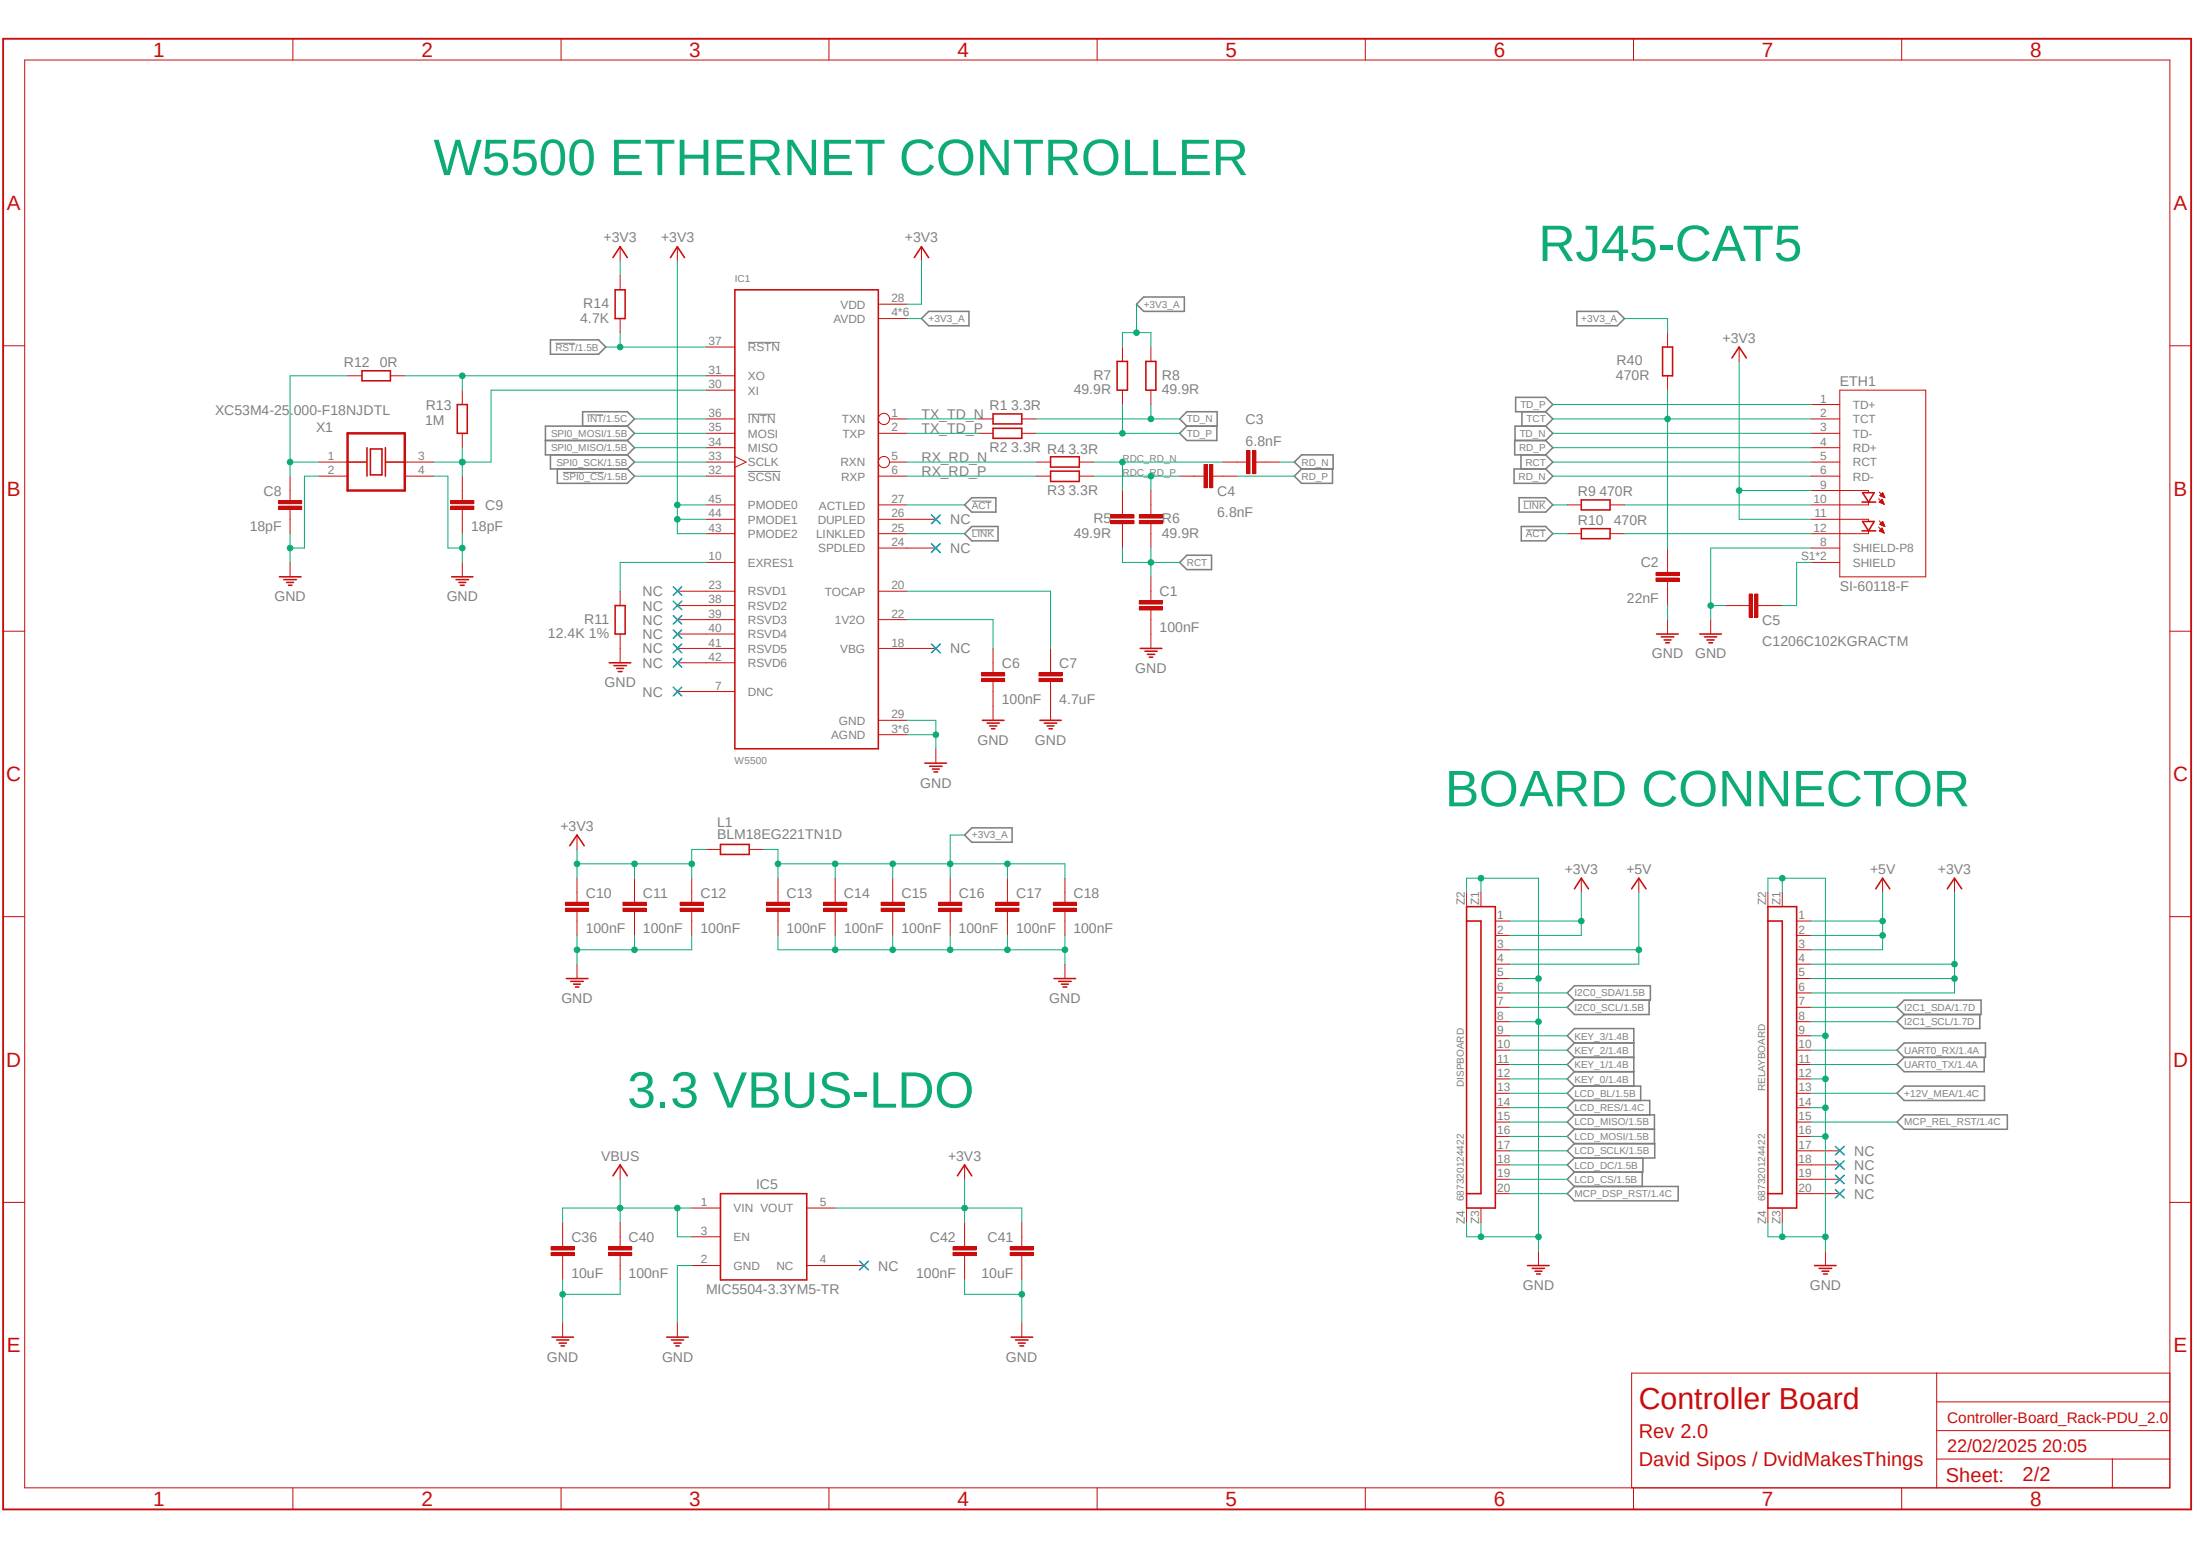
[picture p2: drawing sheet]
<svg xmlns="http://www.w3.org/2000/svg" width="297mm" height="210mm" viewBox="0 0 297 210" stroke-linecap="round" stroke-linejoin="round" font-family="sans-serif">
<path d="M0 5l297.1 199.9M297.1 5l-297.1 199.9" fill="none" stroke="#fff" stroke-width=".14"/>
<path d="M75.2 46.5h2.7M79.5 56.2h2.2M101.3 56.1h3.7M101.3 46.4h4.3M76.2 64h5.6M101.3 63.8h4.4M131.6 67.9h2.7M131.6 71.8h3M206.3 67.9h3M206.7 71.8h2.6" fill="none" stroke="#808080" stroke-width=".14"/>
<g fill="none" stroke="#808080" stroke-width=".21">
<path d="M73.9 59.6h11.1M74.5 46h6.6l.9 1-.9 1h-6.6zM78.9 57.7v-1.9h6.1l.9 .9-.9 1M85 57.7h-11.1v3.9h11.1M85 59.6l.9 1-.9 1M85 57.7l.9 1-.9 .9M124.8 43.1l1-.9h5.4v1.9h-5.4zM153.9 41.2l1-1h5.5v2h-5.5zM159.8 56.7l.9-.9h4.1v1.9h-4.1zM160.7 57.7l-.9 1 .9 .9h4.1v-1.9M205.3 53.8h4l1 1-1 1h-4zM206.1 55.8v1.9"/>
<path d="M209.3 57.7h-4.1v1.9M209.3 57.7l1 1-1 .9M209.3 59.6h-4.2v2h4.2M209.3 59.6l1 1-1 1M209.3 55.8l1 .9-1 1M213.6 42.2h5.4l1 .9-1 1h-5.4zM74.5 61.6v1.9h10.5M75.5 63.5v1.9h9.5l.9-.9-.9-1M85 61.6l.9 1-.9 .9M130.6 68.4l1-1h3.3v1.9h-3.3zM130.6 72.3l1-1h3.6v1.9h-3.6zM159.8 76.2l.9-1h3.4v1.9h-3.4z"/>
<path d="M175.3 62.6l1-1h4.3v1.9h-4.3zM176.3 63.5l-1 1 1 .9h4.2v-1.9M205.1 63.5h4.2l1 1-1 .9h-4.2zM205.7 67.4h3.6l1 1-1 .9h-3.6zM206 61.6v1.9M206 71.3h3.3l1 1-1 .9h-3.3zM209.3 61.6l1 1-1 .9M130.6 113.1l1-1h5.5v1.9h-5.5zM213.2 133.5h10.3v1.9h-10.3l-.9-.9zM213.2 135.4l-.9 1 .9 1h10.2v-2M257.9 135.4h10.4v2h-10.4l-1-1zM257.9 137.4l-1 .9 1 1h10.2v-1.9"/>
<path d="M213.2 141.2h8.1M213.2 143.2h8.1M213.2 145.1h8.1M213.2 141.2l-.9-.9 .9-1h8.1v7.8M213.2 147.1h9v1.9M213.2 149h10.2v2M213.2 151h10.9v3.9M213.2 152.9h10.9M213.2 158.7l-.9 1 .9 1M213.2 152.9l-.9 1 .9 1M213.2 154.9h10.9v1.9h-10.9M213.2 149l-.9 1 .9 1"/>
<path d="M213.2 145.1l-.9 1 .9 1M213.2 143.2l-.9 .9 .9 1M213.2 141.2l-.9 1 .9 1M213.2 151l-.9 .9 .9 1M213.2 154.9l-.9 .9 .9 1M213.2 156.8l-.9 .9 .9 1M213.2 147.1l-.9 .9 .9 1M222.4 158.7v2M222.5 156.8v1.9h-9.3M256.9 142.2l1-1h11v2h-11zM256.9 148l1-.9h10.9v1.9h-10.9zM256.9 151.9l1-.9h14v1.9h-14z"/>
<path d="M257.9 143.2l-1 .9 1 1h10.8v-1.9M213.2 160.7h14.1v1.9h-14.1l-.9-1z"/>
</g>
<g fill="none" stroke="#c90d0c" stroke-width=".14">
<path d="M3.3 8.1h290.6v193.4h-290.6zM39.7 5.2v2.9M76 5.2v2.9M112.3 5.2v2.9M148.6 5.2v2.9M184.9 5.2v2.9M221.2 5.2v2.9M257.6 5.2v2.9M84 33.4v1.9M84 37.3v1.9M91.7 33.4v1.9M124.8 33.4v1.9"/>
<path d="M.4 46.8h2.9M47.1 50.9h1.9M52.9 50.9h1.9M62.6 52.8v2M62.6 58.7v1.9M84 43.1v1.9M95.6 56.7h3.9M95.6 58.7h3.9M95.6 52.8h3.9M95.6 50.9h3.9M95.6 47h3.9M119 58.7h3.9"/>
<path d="M119 43.1h3.9M119 41.2h3.9M120.5 56.7h2.4M132.5 56.7h2M132.5 58.7h2M138.4 56.7h1.9M138.4 58.7h1.9M152 47v1.9M152 52.8v2M155.9 47v1.9M155.9 52.8v2M225.8 45v2"/>
<path d="M225.8 50.9v1.9M235.5 47v1.9M245.3 56.7h3.9M245.3 58.7h3.9M245.3 54.8h3.9M249.2 52.8h11.6v25.3h-11.6zM293.9 46.8h2.9M37.7 68.5h3.2v.5h-3.2zM37.7 67.8h3.2v.4h-3.2zM39.3 64.5v3.3M39.3 69v3.3M39.3 76.2v1.9"/>
<path d="M43.2 62.6h3.9M43.2 64.5h3.9M54.8 62.6h3.9M54.8 64.5h3.9M61 68.5h3.2v.5h-3.2zM61 67.8h3.2v.4h-3.2zM62.6 64.5v3.3M62.6 69v3.3M62.6 76.2v1.9M95.6 62.6h3.9M95.6 64.5h3.9M95.6 76.2h3.9"/>
<path d="M95.6 72.3h3.9M95.6 70.3h3.9M95.6 68.4h3.9M95.6 60.6h3.9M99.5 61.8l1.5 .8-1.5 .7M119 64.5h3.9M119 74.2h7.7M119 72.3h3.9M119 70.3h7.7M119 68.4h3.9M120.5 62.6h2.4M140.3 62.6h2"/>
<path d="M140.3 64.5h2M146.2 62.6h1.9M146.2 64.5h1.9M150.5 69.7h3.1v.4h-3.1zM150.5 70.5h3.1v.4h-3.1zM152 66.4v3.3M152 70.9v3.3M154.3 69.7h3.1v.4h-3.1zM154.3 70.5h3.1v.4h-3.1zM155.9 66.4v3.3M155.9 70.9v3.3M155.9 78.1v3.3"/>
<path d="M159.8 64.5h3.3M163.1 62.9h.4v3.1h-.4zM163.8 62.9h.5v3.1h-.5zM164.3 64.5h3.3M165.6 62.6h3.3M168.9 61h.4v3.1h-.4zM169.7 61h.4v3.1h-.4zM170.1 62.6h3.3M212.3 72.3h1.9M212.3 68.4h1.9M218.1 72.3h1.9M218.1 68.4h1.9"/>
<path d="M224.3 78.3h3.1v.4h-3.1zM224.3 77.5h3.1v.4h-3.1zM225.8 74.2v3.3M225.8 78.7v3.3M245.3 62.6h3.9M245.3 64.5h3.9M245.3 76.2h3.9M245.3 74.2h3.9M245.3 70.3h7.8v.2M245.3 60.6h3.9M245.3 66.4h7.8v.2M253.1 72v.3h-7.8"/>
<path d="M253.1 68.1v.3h-7.8M254.4 67.5l.8 .8M254.4 71.4l.8 .8M254.5 66.6l.8 .8M254.5 70.5l.8 .8M254.5 68l.4-.4 .3 .7M254.5 68l.7 .3M254.5 68h.6M254.6 67.9h.5M254.6 71.9h.5M254.6 71.8h.5M254.6 67.1l.4-.4 .3 .7"/>
<path d="M254.6 67.1l.7 .3M254.6 67.1h.5M254.6 71l.4-.4 .3 .7zM254.6 71.8h.4M254.6 68h.5M254.6 67.9h.4M254.6 71h.6M254.6 71h.5M254.7 67.1h.4M254.7 67.8h.3M254.7 72h.4M254.7 71.7h.3"/>
<path d="M254.7 67.2h.5M254.7 67h.4M254.7 70.9h.4M254.8 66.9h.3M254.8 68.1h.3M254.8 70.9h.3M254.8 71.6h.1M254.8 67.7h.1M254.8 71.1h.4M254.8 70.8h.3M254.8 72h.3M254.8 67.6h.1"/>
<path d="M254.8 71.5h.1M254.9 67.2h.3M254.9 66.8h.1M254.9 70.7h.2M254.9 71.5l.3 .7-.7-.3zM254.9 68.2h.2M254.9 71.1h.3M254.9 70.7h.1M255 66.8h.1M255 72.1h.1M255 67.3h.2M255.1 68.2h.1"/>
<path d="M255.1 71.2h.1M255.1 72.1h.1M255.1 67.4h.2M255.2 71.2h.1M.4 85.5h2.9M84 80.1v1.9M84 85.9v3.8M91.7 93.6h7.8M91.7 87.8h7.8M91.7 80.1h7.8M91.7 83.9h7.8M91.7 82h7.8"/>
<path d="M91.7 85.9h7.8M91.7 89.7h7.8M119 99.5h3.9M119 87.8h7.7M119 80.1h3.9M119 83.9h3.9M119 97.5h3.9M132.9 91.9h3.2v.4h-3.2zM132.9 91.1h3.2v.4h-3.2zM134.5 87.8v3.3M134.5 92.3v5.2M140.7 91.9h3.1v.4h-3.1z"/>
<path d="M140.7 91.1h3.1v.4h-3.1zM142.3 87.8v3.3M142.3 92.3v5.2M154.3 82.2h3.1v.4h-3.1zM154.3 81.4h3.1v.4h-3.1zM155.9 82.5v5.3M225.8 83.9v2M231.7 83.9v2M233.6 82h3.3M236.9 80.4h.4v3.2h-.4zM237.7 80.4h.4v3.2h-.4zM238.1 82h3.3"/>
<path d="M293.9 85.5h2.9M78.1 113.1v1.9M78.1 118.9v3.3M85.9 118.9v3.3M93.7 118.9v3.3M95.6 115h2M101.5 115h1.9M105.4 118.9v3.3M113.1 118.9v3.3M120.9 118.9v3.3M126.7 101.4v1.9M128.7 118.9v3.3"/>
<path d="M136.4 118.9v3.3M144.2 118.9v3.3M214.2 118.9v1.9M222 118.9v1.9M255 118.9v1.9M264.7 118.9v1.9M.4 124.1h2.9M76.6 123h3.1v.4h-3.1zM76.6 122.2h3.1v.4h-3.1zM78.1 123.4v3.3M78.1 130.6v1.9M84.4 123h3.1v.4h-3.1z"/>
<path d="M84.4 122.2h3.1v.4h-3.1zM85.9 123.4v3.3M92.1 123h3.1v.4h-3.1zM92.1 122.2h3.1v.4h-3.1zM93.7 123.4v3.3M103.8 123h3.1v.4h-3.1zM103.8 122.2h3.1v.4h-3.1zM105.4 123.4v3.3M111.5 123h3.2v.4h-3.2zM111.5 122.2h3.2v.4h-3.2zM113.1 123.4v3.3M119.3 123h3.2v.4h-3.2z"/>
<path d="M119.3 122.2h3.2v.4h-3.2zM120.9 123.4v3.3M127.1 123h3.2v.4h-3.2zM127.1 122.2h3.2v.4h-3.2zM128.7 123.4v3.3M134.9 123h3.1v.4h-3.1zM134.9 122.2h3.1v.4h-3.1zM136.4 123.4v3.3M142.7 123h3.1v.4h-3.1zM142.7 122.2h3.1v.4h-3.1zM144.2 123.4v3.3M144.2 130.6v1.9"/>
<path d="M198.6 120.8v2M200.6 120.8v2M202.5 124.7h2M202.5 126.7h2M202.5 128.6h2M202.5 130.6h2M202.5 132.5h2M202.5 134.5h2M202.5 136.4h2M202.5 138.3h2M239.4 120.8v2M241.4 120.8v2"/>
<path d="M243.3 124.7h2M243.3 126.7h2M243.3 128.6h2M243.3 130.6h2M243.3 132.5h2M243.3 134.5h2M243.3 136.4h2M243.3 138.3h2M293.9 124.1h2.9M84 157.7v2M130.6 157.7v2M202.5 140.3h2"/>
<path d="M202.5 142.2h2M202.5 144.1h2M202.5 146.1h2M202.5 148h2M202.5 150h2M202.5 151.9h2M202.5 153.9h2M202.5 155.8h2M202.5 157.7h2M202.5 159.7h2M243.3 140.3h2M243.3 142.2h2"/>
<path d="M243.3 144.1h2M243.3 146.1h2M243.3 148h2M243.3 150h2M243.3 151.9h2M243.3 153.9h2M243.3 155.8h5.9M243.3 157.7h5.9M243.3 159.7h5.9M.4 162.8h2.9M74.6 169.6h3.2v.4h-3.2zM74.6 168.8h3.2v.4h-3.2z"/>
<path d="M76.2 165.5v3.3M76.2 170v3.3M76.2 179.1v2M82.4 169.6h3.2v.4h-3.2zM82.4 168.8h3.2v.4h-3.2zM84 165.5v3.3M84 170v3.3M91.7 179.1v2M93.7 163.6h3.9M93.7 171.4h3.9M93.7 167.5h3.9M109.3 163.6h3.8"/>
<path d="M109.3 171.4h7.7M129.1 169.6h3.1v.4h-3.1zM129.1 168.8h3.1v.4h-3.1zM130.6 165.5v3.3M130.6 170v3.3M136.8 169.6h3.2v.4h-3.2zM136.8 168.8h3.2v.4h-3.2zM138.4 165.5v3.3M138.4 170v3.3M138.4 179.1v2M198.6 163.6v1.9M200.6 163.6v1.9"/>
<path d="M202.5 161.6h2M208.4 169.4v2M239.4 163.6v1.9M241.4 163.6v1.9M243.3 161.6h5.9M247.2 169.4v2M293.9 162.8h2.9M262.3 197.6h31.6M262.3 185.9v15.6M262.3 193.7h31.6M262.3 189.8h31.6M286.1 197.6v3.9"/>
<path d="M293.9 185.9h-72.9v15.6M39.7 201.5v2.9M76 201.5v2.9M112.3 201.5v2.9M148.6 201.5v2.9M184.9 201.5v2.9M221.2 201.5v2.9M257.6 201.5v2.9"/>
<circle cx="119.7" cy="56.7" r=".76"/>
<circle cx="119.7" cy="62.6" r=".76"/>
</g>
<path d="M.4 5.2h296.4v199.2h-296.4z" fill="none" stroke="#c90d0c" stroke-width=".25"/>
<g fill="none" stroke="#c90d0c" stroke-width=".21">
<path d="M83 34.9l1-1.5 1 1.5M83.3 39.2h1.4v3.9h-1.4zM90.8 34.9l.9-1.5 1 1.5M99.5 39.2h19.5v62.2h-19.5zM123.8 34.9l1-1.5 1 1.5M49 50.2h3.9v1.4h-3.9zM61.9 54.8h1.4v3.9h-1.4zM134.5 58h3.9v1.4h-3.9zM134.5 56h3.9v1.4h-3.9zM151.3 48.9h1.4v3.9h-1.4zM155.2 48.9h1.3v3.9h-1.3zM225.2 47h1.3v3.9h-1.3z"/>
<path d="M234.6 48.5l.9-1.5 1 1.5M37.8 78.1h3M38.4 78.5h1.7M38.8 78.9h1M39.1 79.2h.4M47.1 62.6h2.5M49.7 60.6v3.9M50.2 60.8h1.5v3.5h-1.5zM52.2 60.6v3.9M52.3 62.6h2.5M61.2 78.1h2.9M61.8 78.5h1.7"/>
<path d="M62.1 78.9h1M62.4 79.2h.5M142.3 63.8h3.9v1.4h-3.9zM142.3 61.8h3.9v1.4h-3.9zM214.2 67.7h3.9v1.3h-3.9zM214.2 71.6h3.9v1.3h-3.9zM252.2 68h1.8M252.2 71.9h1.8M252.3 66.7h1.5l-.7 1.3zM252.3 70.6h1.5l-.7 1.3zM82.5 89.7h2.9M83.1 90.1h1.7"/>
<path d="M83.3 82h1.4v3.9h-1.4zM83.5 90.5h1M83.7 90.9h.5M133.1 97.5h2.9M133.7 97.9h1.6M134 98.3h1M134.3 98.7h.4M140.8 97.5h2.9M141.4 97.9h1.7M141.8 98.3h.9M142.1 98.7h.4M154.4 87.8h3"/>
<path d="M155.1 88.2h1.6M155.4 88.6h1M155.7 89h.4M224.4 85.9h2.9M225 86.2h1.7M225.4 86.7h.9M225.6 87h.5M230.2 85.9h2.9M230.8 86.2h1.7M231.2 86.7h1M231.4 87h.5M77.2 114.5l.9-1.4 1 1.4"/>
<path d="M97.6 114.3h3.9v1.4h-3.9zM125.3 103.3h2.9M125.9 103.8h1.7M126.3 104.1h.9M126.5 104.5h.5M76.7 132.5h2.9M77.3 132.9h1.7M77.7 133.3h.9M77.9 133.6h.5M142.7 132.5h3M143.4 132.9h1.7M143.8 133.3h.9"/>
<path d="M144 133.6h.5M198.6 124.7h2v36.9h-2M198.6 122.8h3.9v40.8h-3.9zM213.2 120.4l1-1.5 .9 1.5M221 120.4l1-1.5 .9 1.5M239.4 124.7h2v36.9h-2M239.4 122.8h3.9v40.8h-3.9zM254 120.4l1-1.5 .9 1.5M263.7 120.4l1-1.5 1 1.5M83 159.2l1-1.5 1 1.5M129.7 159.2l.9-1.5 1 1.5M97.6 161.6h11.7v11.7h-11.7z"/>
<path d="M206.9 171.4h2.9M207.5 171.7h1.7M207.9 172.1h.9M208.1 172.5h.5M245.7 171.4h3M246.4 171.7h1.7M246.8 172.1h.9M247 172.5h.5M74.8 181.1h2.9M75.4 181.4h1.6M75.7 181.9h1M76 182.2h.5"/>
<path d="M90.3 181.1h2.9M90.9 181.4h1.7M91.3 181.9h.9M91.5 182.2h.5M136.9 181.1h3M137.5 181.4h1.7M137.9 181.9h1M138.1 182.2h.5"/>
</g>
<g fill="none" stroke="#c90d0c" stroke-width=".42">
<path d="M37.7 68.7h3.2M37.7 68h3.2M61 68.7h3.2M61 68h3.2M150.5 69.9h3.1M150.5 70.7h3.1M154.3 69.9h3.1M154.3 70.7h3.1M163.3 62.9v3.1M164 62.9v3.1M169.1 61v3.1M169.9 61v3.1"/>
<path d="M224.3 78.5h3.1M224.3 77.7h3.1M132.9 92.1h3.2M132.9 91.3h3.2M140.7 92.1h3.1M140.7 91.3h3.1M154.3 82.4h3.1M154.3 81.6h3.1M237.1 80.4v3.2M237.9 80.4v3.2M76.6 123.2h3.1M76.6 122.4h3.1"/>
<path d="M84.4 123.2h3.1M84.4 122.4h3.1M92.1 123.2h3.1M92.1 122.4h3.1M103.8 123.2h3.1M103.8 122.4h3.1M111.5 123.2h3.2M111.5 122.4h3.2M119.3 123.2h3.2M119.3 122.4h3.2M127.1 123.2h3.2M127.1 122.4h3.2"/>
<path d="M134.9 123.2h3.1M134.9 122.4h3.1M142.7 123.2h3.1M142.7 122.4h3.1M74.6 169.8h3.2M74.6 169h3.2M82.4 169.8h3.2M82.4 169h3.2M129.1 169.8h3.1M129.1 169h3.1M136.8 169.8h3.2M136.8 169h3.2"/>
</g>
<path d="M47.1 58.7h7.7v7.7h-7.7z" fill="none" stroke="#c90d0c" stroke-width=".34"/>
<g fill="none" stroke="#0696d7" stroke-width=".21">
<path d="M91.2 79.5l1.1 1.1M92.3 79.5l-1.1 1.1M126.2 73.6l1.1 1.2M126.2 69.7l1.1 1.2M127.3 73.6l-1.1 1.2M127.3 69.7l-1.1 1.2M91.2 81.4l1.1 1.1M91.2 83.4l1.1 1.1M91.2 85.3l1.1 1.1M91.2 87.2l1.1 1.2M91.2 89.2l1.1 1.1M91.2 93l1.1 1.2"/>
<path d="M92.3 81.4l-1.1 1.1M92.3 83.4l-1.1 1.1M92.3 85.3l-1.1 1.1M92.3 87.2l-1.1 1.2M92.3 89.2l-1.1 1.1M92.3 93l-1.1 1.2M126.2 87.2l1.1 1.2M127.3 87.2l-1.1 1.2M248.6 155.2l1.2 1.2M248.6 157.2l1.2 1.1M248.6 159.1l1.2 1.2M249.8 155.2l-1.2 1.2"/>
<path d="M249.8 157.2l-1.2 1.1M249.8 159.1l-1.2 1.2M116.4 170.8l1.2 1.2M117.6 170.8l-1.2 1.2M248.6 161.1l1.2 1.1M249.8 161.1l-1.2 1.1"/>
</g>
<path d="M91.7 35.3v33.1h3.9M91.7 70.3v2h3.9" fill="none" stroke="#0dab76" stroke-width=".14"/>
<circle cx="91.7" cy="68.4" r=".38" fill="#0dab76"/>
<g fill="none" stroke="#0dab76" stroke-width=".14">
<path d="M91.7 68.4v1.9h3.9"/>
<circle cx="91.7" cy="68.4" r=".38"/>
</g>
<circle cx="91.7" cy="70.3" r=".38" fill="#0dab76"/>
<g fill="none" stroke="#0dab76" stroke-width=".14">
<path d="M124.8 35.3v5.9h-1.9M235.5 48.9v21.4h9.8M235.5 66.4h9.8"/>
<circle cx="91.7" cy="70.3" r=".38"/>
</g>
<circle cx="235.5" cy="66.4" r=".38" fill="#0dab76"/>
<g fill="none" stroke="#0dab76" stroke-width=".14">
<path d="M84 35.3v2M78.1 115v3.9M78.1 117h7.8v1.9"/>
<circle cx="235.5" cy="66.4" r=".38"/>
</g>
<circle cx="78.1" cy="117" r=".38" fill="#0dab76"/>
<g fill="none" stroke="#0dab76" stroke-width=".14">
<path d="M85.9 117h7.8v1.9"/>
<circle cx="78.1" cy="117" r=".38"/>
</g>
<circle cx="85.9" cy="117" r=".38" fill="#0dab76"/>
<g fill="none" stroke="#0dab76" stroke-width=".14">
<path d="M95.6 115h-1.9v2"/>
<circle cx="85.9" cy="117" r=".38"/>
</g>
<circle cx="93.7" cy="117" r=".38" fill="#0dab76"/>
<g fill="none" stroke="#0dab76" stroke-width=".14">
<path d="M204.5 124.7h9.7M214.2 120.8v5.9h-9.7"/>
<circle cx="93.7" cy="117" r=".38"/>
</g>
<circle cx="214.2" cy="124.7" r=".38" fill="#0dab76"/>
<g fill="none" stroke="#0dab76" stroke-width=".14">
<path d="M130.6 159.7v5.8M130.6 163.6h7.8v1.9"/>
<circle cx="214.2" cy="124.7" r=".38"/>
</g>
<circle cx="130.6" cy="163.6" r=".38" fill="#0dab76"/>
<g fill="none" stroke="#0dab76" stroke-width=".14">
<path d="M245.3 130.6h19.4M264.7 120.8v11.7h-19.4M113.1 163.6h17.5"/>
<circle cx="130.6" cy="163.6" r=".38"/>
</g>
<circle cx="264.7" cy="130.6" r=".38" fill="#0dab76"/>
<g fill="none" stroke="#0dab76" stroke-width=".14">
<path d="M264.7 132.5v2h-19.4"/>
<circle cx="264.7" cy="130.6" r=".38"/>
</g>
<circle cx="264.7" cy="132.5" r=".38" fill="#0dab76"/>
<g fill="none" stroke="#0dab76" stroke-width=".14">
<path d="M122.9 56.7h9.6M122.9 58.7h9.6M140.3 56.7h19.5M155.9 54.8v1.9M122.9 62.6h17.4M122.9 64.5h17.4"/>
<circle cx="264.7" cy="132.5" r=".38"/>
</g>
<circle cx="155.9" cy="56.7" r=".38" fill="#0dab76"/>
<g fill="none" stroke="#0dab76" stroke-width=".14">
<path d="M140.3 58.7h19.5M152 54.8v3.9M210.3 58.7h35"/>
<circle cx="155.9" cy="56.7" r=".38"/>
</g>
<circle cx="152" cy="58.7" r=".38" fill="#0dab76"/>
<g fill="none" stroke="#0dab76" stroke-width=".14">
<path d="M210.3 54.8h35M148.1 62.6h17.5M152 62.6v3.8"/>
<circle cx="152" cy="58.7" r=".38"/>
</g>
<circle cx="152" cy="62.6" r=".38" fill="#0dab76"/>
<g fill="none" stroke="#0dab76" stroke-width=".14">
<path d="M148.1 64.5h11.7M155.9 64.5v1.9"/>
<circle cx="152" cy="62.6" r=".38"/>
</g>
<circle cx="155.9" cy="64.5" r=".38" fill="#0dab76"/>
<g fill="none" stroke="#0dab76" stroke-width=".14">
<path d="M122.9 97.5h3.8v3.9M122.9 99.5h3.8"/>
<circle cx="155.9" cy="64.5" r=".38"/>
</g>
<circle cx="126.7" cy="99.5" r=".38" fill="#0dab76"/>
<g fill="none" stroke="#0dab76" stroke-width=".14">
<path d="M245.3 74.2h-13.6v9.7M225.8 82v1.9M231.7 82h1.9"/>
<circle cx="126.7" cy="99.5" r=".38"/>
</g>
<circle cx="231.7" cy="82" r=".38" fill="#0dab76"/>
<g fill="none" stroke="#0dab76" stroke-width=".14">
<path d="M39.3 72.3v3.9M43.2 64.5h-2v9.7h-1.9"/>
<circle cx="231.7" cy="82" r=".38"/>
</g>
<circle cx="39.3" cy="74.2" r=".38" fill="#0dab76"/>
<g fill="none" stroke="#0dab76" stroke-width=".14">
<path d="M58.7 64.5h2v9.7h1.9M62.6 72.3v3.9"/>
<circle cx="39.3" cy="74.2" r=".38"/>
</g>
<circle cx="62.6" cy="74.2" r=".38" fill="#0dab76"/>
<g fill="none" stroke="#0dab76" stroke-width=".14">
<path d="M105.4 126.7v1.9h38.8v-1.9M136.4 126.7v1.9"/>
<circle cx="62.6" cy="74.2" r=".38"/>
</g>
<circle cx="136.4" cy="128.6" r=".38" fill="#0dab76"/>
<g fill="none" stroke="#0dab76" stroke-width=".14">
<path d="M128.7 126.7v1.9"/>
<circle cx="136.4" cy="128.6" r=".38"/>
</g>
<circle cx="128.7" cy="128.6" r=".38" fill="#0dab76"/>
<g fill="none" stroke="#0dab76" stroke-width=".14">
<path d="M120.9 126.7v1.9"/>
<circle cx="128.7" cy="128.6" r=".38"/>
</g>
<circle cx="120.9" cy="128.6" r=".38" fill="#0dab76"/>
<g fill="none" stroke="#0dab76" stroke-width=".14">
<path d="M113.1 126.7v1.9"/>
<circle cx="120.9" cy="128.6" r=".38"/>
</g>
<circle cx="113.1" cy="128.6" r=".38" fill="#0dab76"/>
<g fill="none" stroke="#0dab76" stroke-width=".14">
<path d="M144.2 128.6v2"/>
<circle cx="113.1" cy="128.6" r=".38"/>
</g>
<circle cx="144.2" cy="128.6" r=".38" fill="#0dab76"/>
<g fill="none" stroke="#0dab76" stroke-width=".14">
<path d="M78.1 126.7v3.9M85.9 126.7v1.9h-7.8"/>
<circle cx="144.2" cy="128.6" r=".38"/>
</g>
<circle cx="78.1" cy="128.6" r=".38" fill="#0dab76"/>
<g fill="none" stroke="#0dab76" stroke-width=".14">
<path d="M93.7 126.7v1.9h-7.8"/>
<circle cx="78.1" cy="128.6" r=".38"/>
</g>
<circle cx="85.9" cy="128.6" r=".38" fill="#0dab76"/>
<g fill="none" stroke="#0dab76" stroke-width=".14">
<path d="M204.5 132.5h3.9v36.9M204.5 138.3h3.9"/>
<circle cx="85.9" cy="128.6" r=".38"/>
</g>
<circle cx="208.4" cy="138.3" r=".38" fill="#0dab76"/>
<g fill="none" stroke="#0dab76" stroke-width=".14">
<path d="M200.6 120.8v-1.9h7.8v13.6"/>
<circle cx="208.4" cy="138.3" r=".38"/>
</g>
<circle cx="208.4" cy="132.5" r=".38" fill="#0dab76"/>
<g fill="none" stroke="#0dab76" stroke-width=".14">
<path d="M200.6 165.5v2h7.8"/>
<circle cx="208.4" cy="132.5" r=".38"/>
</g>
<circle cx="208.4" cy="167.5" r=".38" fill="#0dab76"/>
<g fill="none" stroke="#0dab76" stroke-width=".14">
<path d="M198.6 165.5v2h2"/>
<circle cx="208.4" cy="167.5" r=".38"/>
</g>
<circle cx="200.6" cy="167.5" r=".38" fill="#0dab76"/>
<g fill="none" stroke="#0dab76" stroke-width=".14">
<path d="M200.6 118.9h-2v1.9"/>
<circle cx="200.6" cy="167.5" r=".38"/>
</g>
<circle cx="200.6" cy="118.9" r=".38" fill="#0dab76"/>
<g fill="none" stroke="#0dab76" stroke-width=".14">
<path d="M76.2 173.3v5.8M84 173.3v2h-7.8"/>
<circle cx="200.6" cy="118.9" r=".38"/>
</g>
<circle cx="76.2" cy="175.3" r=".38" fill="#0dab76"/>
<g fill="none" stroke="#0dab76" stroke-width=".14">
<path d="M130.6 173.3v2h7.8M138.4 173.3v5.8"/>
<circle cx="76.2" cy="175.3" r=".38"/>
</g>
<circle cx="138.4" cy="175.3" r=".38" fill="#0dab76"/>
<g fill="none" stroke="#0dab76" stroke-width=".14">
<path d="M239.4 120.8v-1.9h7.8v50.5M93.7 171.4h-2v7.7M241.4 165.5v2h5.8"/>
<circle cx="138.4" cy="175.3" r=".38"/>
</g>
<circle cx="247.2" cy="167.5" r=".38" fill="#0dab76"/>
<g fill="none" stroke="#0dab76" stroke-width=".14">
<path d="M239.4 165.5v2h2"/>
<circle cx="247.2" cy="167.5" r=".38"/>
</g>
<circle cx="241.4" cy="167.5" r=".38" fill="#0dab76"/>
<g fill="none" stroke="#0dab76" stroke-width=".14">
<path d="M241.4 118.9v1.9"/>
<circle cx="241.4" cy="167.5" r=".38"/>
</g>
<circle cx="241.4" cy="118.9" r=".38" fill="#0dab76"/>
<g fill="none" stroke="#0dab76" stroke-width=".14">
<path d="M245.3 140.3h1.9"/>
<circle cx="241.4" cy="118.9" r=".38"/>
</g>
<circle cx="247.2" cy="140.3" r=".38" fill="#0dab76"/>
<g fill="none" stroke="#0dab76" stroke-width=".14">
<path d="M245.3 146.1h1.9"/>
<circle cx="247.2" cy="140.3" r=".38"/>
</g>
<circle cx="247.2" cy="146.1" r=".38" fill="#0dab76"/>
<g fill="none" stroke="#0dab76" stroke-width=".14">
<path d="M245.3 150h1.9"/>
<circle cx="247.2" cy="146.1" r=".38"/>
</g>
<circle cx="247.2" cy="150" r=".38" fill="#0dab76"/>
<g fill="none" stroke="#0dab76" stroke-width=".14">
<path d="M245.3 153.9h1.9"/>
<circle cx="247.2" cy="150" r=".38"/>
</g>
<circle cx="247.2" cy="153.9" r=".38" fill="#0dab76"/>
<g fill="none" stroke="#0dab76" stroke-width=".14">
<path d="M152 74.2v2h7.8M155.9 74.2v2"/>
<circle cx="247.2" cy="153.9" r=".38"/>
</g>
<circle cx="155.9" cy="76.2" r=".38" fill="#0dab76"/>
<g fill="none" stroke="#0dab76" stroke-width=".14">
<path d="M47.1 50.9h-7.8v13.6M39.3 62.6h3.9M95.6 76.2h-11.6v3.9M122.9 68.4h7.7M122.9 72.3h7.7M155.9 76.2v1.9M167.6 64.5h7.7M173.4 62.6h1.9M210.3 62.6h35M210.3 68.4h2M210.3 72.3h2M210.3 60.6h35"/>
<path d="M210.3 64.5h35M220 68.4h25.3M220 72.3h25.3M245.3 76.2h-2v5.8h-1.9M122.9 83.9h11.6v3.9M122.9 80.1h19.4v7.7"/>
<circle cx="155.9" cy="76.2" r=".38"/>
</g>
<circle cx="39.3" cy="62.6" r=".38" fill="#0dab76"/>
<g fill="none" stroke="#0dab76" stroke-width=".14">
<path d="M58.7 62.6h3.9M62.6 60.6v3.9"/>
<circle cx="39.3" cy="62.6" r=".38"/>
</g>
<circle cx="62.6" cy="62.6" r=".38" fill="#0dab76"/>
<g fill="none" stroke="#0dab76" stroke-width=".14">
<path d="M62.6 62.6h3.9"/>
<circle cx="62.6" cy="62.6" r=".38"/>
</g>
<circle cx="62.6" cy="62.6" r=".38" fill="#0dab76"/>
<g fill="none" stroke="#0dab76" stroke-width=".14">
<path d="M54.8 50.9h40.8M62.6 50.9v1.9M95.6 52.8h-29.1v9.8"/>
<circle cx="62.6" cy="62.6" r=".38"/>
</g>
<circle cx="62.6" cy="50.9" r=".38" fill="#0dab76"/>
<g fill="none" stroke="#0dab76" stroke-width=".14">
<path d="M82 47h13.6M84 45v2M85.9 58.7h9.7M85.9 56.7h9.7M85.9 64.5h9.7M85.9 62.6h9.7M85.9 60.6h9.7"/>
<circle cx="62.6" cy="50.9" r=".38"/>
</g>
<circle cx="84" cy="47" r=".38" fill="#0dab76"/>
<g fill="none" stroke="#0dab76" stroke-width=".14">
<path d="M122.9 43.1h1.9M105.4 118.9v-1.9h15.5v1.9M113.1 117v1.9"/>
<circle cx="84" cy="47" r=".38"/>
</g>
<circle cx="113.1" cy="117" r=".38" fill="#0dab76"/>
<g fill="none" stroke="#0dab76" stroke-width=".14">
<path d="M120.9 117h7.8v1.9"/>
<circle cx="113.1" cy="117" r=".38"/>
</g>
<circle cx="120.9" cy="117" r=".38" fill="#0dab76"/>
<g fill="none" stroke="#0dab76" stroke-width=".14">
<path d="M128.7 117h7.7v1.9"/>
<circle cx="120.9" cy="117" r=".38"/>
</g>
<circle cx="128.7" cy="117" r=".38" fill="#0dab76"/>
<g fill="none" stroke="#0dab76" stroke-width=".14">
<path d="M136.4 117h7.8v1.9"/>
<circle cx="128.7" cy="117" r=".38"/>
</g>
<circle cx="136.4" cy="117" r=".38" fill="#0dab76"/>
<g fill="none" stroke="#0dab76" stroke-width=".14">
<path d="M103.4 115h2v2"/>
<circle cx="136.4" cy="117" r=".38"/>
</g>
<circle cx="105.4" cy="117" r=".38" fill="#0dab76"/>
<g fill="none" stroke="#0dab76" stroke-width=".14">
<path d="M152 47v-2h3.9v2M153.9 41.2v3.8M220 43.1h5.8v1.9M130.6 113.1h-1.9v3.9"/>
<circle cx="105.4" cy="117" r=".38"/>
</g>
<circle cx="153.9" cy="45" r=".38" fill="#0dab76"/>
<g fill="none" stroke="#0dab76" stroke-width=".14">
<path d="M210.3 56.7h35M225.8 56.7v17.5"/>
<circle cx="153.9" cy="45" r=".38"/>
</g>
<circle cx="225.8" cy="56.7" r=".38" fill="#0dab76"/>
<g fill="none" stroke="#0dab76" stroke-width=".14">
<path d="M225.8 52.8v3.9M204.5 128.6h17.5M222 120.8v9.8h-17.5"/>
<circle cx="225.8" cy="56.7" r=".38"/>
</g>
<circle cx="222" cy="128.6" r=".38" fill="#0dab76"/>
<g fill="none" stroke="#0dab76" stroke-width=".14">
<path d="M245.3 124.7h9.7M255 120.8v5.9h-9.7"/>
<circle cx="222" cy="128.6" r=".38"/>
</g>
<circle cx="255" cy="124.7" r=".38" fill="#0dab76"/>
<g fill="none" stroke="#0dab76" stroke-width=".14">
<path d="M255 126.7v1.9h-9.7"/>
<circle cx="255" cy="124.7" r=".38"/>
</g>
<circle cx="255" cy="126.7" r=".38" fill="#0dab76"/>
<g fill="none" stroke="#0dab76" stroke-width=".14">
<path d="M204.5 134.5h7.8M204.5 136.4h7.8M84 159.7v5.8M245.3 142.2h11.6M245.3 144.1h11.6M84 163.6h-7.8v1.9"/>
<circle cx="255" cy="126.7" r=".38"/>
</g>
<circle cx="84" cy="163.6" r=".38" fill="#0dab76"/>
<g fill="none" stroke="#0dab76" stroke-width=".14">
<path d="M84 163.6h9.7M91.7 163.6v3.9h2"/>
<circle cx="84" cy="163.6" r=".38"/>
</g>
<circle cx="91.7" cy="163.6" r=".38" fill="#0dab76"/>
<g fill="none" stroke="#0dab76" stroke-width=".14">
<path d="M245.3 136.4h11.6M245.3 138.3h11.6M204.5 148h7.8M204.5 151.9h7.8M204.5 159.7h7.8M204.5 153.9h7.8M204.5 150h7.8M204.5 146.1h7.8M204.5 144.1h7.8M204.5 142.2h7.8M204.5 140.3h7.8M204.5 155.8h7.8"/>
<path d="M204.5 157.7h7.8M245.3 148h11.6M245.3 151.9h11.6M204.5 161.6h7.8"/>
<circle cx="91.7" cy="163.6" r=".38"/>
</g>
<g font-size="6.9" fill="#0dab76">
<text x="58.7" y="23.7">W5500 ETHERNET CONTROLLER</text>
<text x="208.4" y="35.3">RJ45-CAT5</text>
<text x="195.7" y="109.2">BOARD CONNECTOR</text>
<text x="85" y="150">3.3 VBUS-LDO</text>
</g>
<text font-size="4.1" fill="#c90d0c" x="222" y="190.8">Controller Board</text>
<g font-size="2.8" fill="#c90d0c">
<text x="20.7" y="7.7">1</text>
<text x="57.1" y="7.7">2</text>
<text x="93.3" y="7.7">3</text>
<text x="129.7" y="7.7">4</text>
<text x="166" y="7.7">5</text>
<text x="202.3" y="7.7">6</text>
<text x="238.6" y="7.7">7</text>
<text x="275" y="7.7">8</text>
<text x=".9" y="28.4">A</text>
<text x="294.4" y="28.4">A</text>
<text x=".9" y="67.1">B</text>
<text x="294.4" y="67.1">B</text>
<text x=".8" y="105.8">C</text>
<text x="294.3" y="105.8">C</text>
<text x=".8" y="144.4">D</text>
<text x="294.3" y="144.4">D</text>
<text x=".9" y="183.1">E</text>
<text x="294.4" y="183.1">E</text>
<text x="20.7" y="203.9">1</text>
<text x="57.1" y="203.9">2</text>
<text x="93.3" y="203.9">3</text>
<text x="129.7" y="203.9">4</text>
<text x="166" y="203.9">5</text>
<text x="202.3" y="203.9">6</text>
<text x="238.6" y="203.9">7</text>
<text x="275" y="203.9">8</text>
</g>
<g font-size="2.7" fill="#c90d0c">
<text x="222" y="194.7">Rev 2.0</text>
<text x="222" y="198.5">David Sipos / DvidMakesThings</text>
<text x="263.5" y="200.6">Sheet:</text>
<text x="273.9" y="200.5">2/2</text>
</g>
<text font-size="2.5" fill="#c90d0c" x="263.7" y="196.6">22/02/2025 20:05</text>
<text font-size="2.1" fill="#c90d0c" x="263.7" y="192.7">Controller-Board_Rack-PDU_2.0</text>
<g font-size="1.9" fill="#808080">
<text x="81.7" y="32.8">+3V3</text>
<text x="89.5" y="32.8">+3V3</text>
<text x="122.6" y="32.8">+3V3</text>
<text x="79" y="41.7">R14</text>
<text x="78.6" y="43.7">4.7K</text>
<text x="233.3" y="46.4">+3V3</text>
<text x="46.6" y="49.7">R12</text>
<text x="51.4" y="49.7">0R</text>
<text x="145.4" y="53.4">49.9R</text>
<text x="148.1" y="51.4">R7</text>
<text x="157.3" y="53.4">49.9R</text>
<text x="157.4" y="51.4">R8</text>
<text x="218.9" y="51.4">470R</text>
<text x="218.9" y="49.5">R40</text>
<text x="249.2" y="52.2">ETH1</text>
<text x="29.1" y="56.1">XC53M4-25.000-F18NJDTL</text>
<text x="42.8" y="58.5">X1</text>
<text x="57.6" y="57.5">1M</text>
<text x="57.7" y="55.6">R13</text>
<text x="124.8" y="56.7">TX_TD_N</text>
<text x="124.8" y="58.7">TX_TD_P</text>
<text x="134" y="55.6">R1</text>
<text x="136.9" y="55.6">3.3R</text>
<text x="168.7" y="57.4">C3</text>
<text x="124.8" y="62.6">RX_RD_N</text>
<text x="124.8" y="64.5">RX_RD_P</text>
<text x="134" y="61.2">R2</text>
<text x="136.9" y="61.2">3.3R R4</text>
<text x="144.7" y="61.4">3.3R</text>
<text x="168.7" y="60.3">6.8nF</text>
<text x="33.8" y="72">18pF</text>
<text x="35.7" y="67.1">C8</text>
<text x="63.8" y="72">18pF</text>
<text x="65.7" y="69">C9</text>
<text x="128.7" y="71">NC</text>
<text x="141.8" y="67">R3</text>
<text x="144.7" y="67">3.3R</text>
<text x="148.1" y="70.9">R5</text>
<text x="157.4" y="70.9">R6</text>
<text x="164.8" y="70">6.8nF</text>
<text x="164.8" y="67.1">C4</text>
<text x="213.7" y="67.2">R9</text>
<text x="213.7" y="71.1">R10</text>
<text x="216.6" y="67.2">470R</text>
<text x="218.6" y="71.1">470R</text>
<text x="128.7" y="74.9">NC</text>
<text x="145.4" y="72.8">49.9R</text>
<text x="157.3" y="72.8">49.9R</text>
<text x="222.2" y="76.8">C2</text>
<text x="37.2" y="81.4">GND</text>
<text x="60.5" y="81.4">GND</text>
<text x="87" y="82.7">NC</text>
<text x="87" y="80.7">NC</text>
<text x="157.1" y="80.7">C1</text>
<text x="220.3" y="81.7">22nF</text>
<text x="249.2" y="80.1">SI-60118-F</text>
<text x="74.2" y="86.4">12.4K 1%</text>
<text x="79.1" y="84.5">R11</text>
<text x="87" y="84.6">NC</text>
<text x="87" y="86.5">NC</text>
<text x="87" y="88.5">NC</text>
<text x="128.7" y="88.5">NC</text>
<text x="157.1" y="85.6">100nF</text>
<text x="223.7" y="89.2">GND</text>
<text x="229.6" y="89.2">GND</text>
<text x="238.7" y="87.5">C1206C102KGRACTM</text>
<text x="238.7" y="84.6">C5</text>
<text x="81.9" y="93">GND</text>
<text x="87" y="90.4">NC</text>
<text x="87" y="94.3">NC</text>
<text x="135.7" y="95.3">100nF</text>
<text x="135.7" y="90.4">C6</text>
<text x="143.5" y="95.3">4.7uF</text>
<text x="143.5" y="90.4">C7</text>
<text x="153.8" y="91.1">GND</text>
<text x="132.4" y="100.8">GND</text>
<text x="140.2" y="100.8">GND</text>
<text x="124.6" y="106.6">GND</text>
<text x="75.9" y="112.5">+3V3</text>
<text x="97.1" y="113.7">BLM18EG221TN1D</text>
<text x="97.1" y="111.9">L1</text>
<text x="211.9" y="118.3">+3V3</text>
<text x="220.3" y="118.3">+5V</text>
<text x="253.3" y="118.3">+5V</text>
<text x="262.5" y="118.3">+3V3</text>
<text x="79.3" y="121.5">C10</text>
<text x="87.1" y="121.5">C11</text>
<text x="94.9" y="121.5">C12</text>
<text x="106.5" y="121.5">C13</text>
<text x="114.3" y="121.5">C14</text>
<text x="122.1" y="121.5">C15</text>
<text x="129.8" y="121.5">C16</text>
<text x="137.6" y="121.5">C17</text>
<text x="145.4" y="121.5">C18</text>
<text x="79.3" y="126.4">100nF</text>
<text x="87.1" y="126.4">100nF</text>
<text x="94.9" y="126.4">100nF</text>
<text x="106.5" y="126.4">100nF</text>
<text x="114.3" y="126.4">100nF</text>
<text x="122.1" y="126.4">100nF</text>
<text x="129.8" y="126.4">100nF</text>
<text x="137.6" y="126.4">100nF</text>
<text x="145.4" y="126.4">100nF</text>
<text x="76" y="135.8">GND</text>
<text x="142.1" y="135.8">GND</text>
<text x="81.4" y="157.2">VBUS</text>
<text x="102.4" y="161">IC5</text>
<text x="128.4" y="157.2">+3V3</text>
<text x="251.1" y="156.5">NC</text>
<text x="251.1" y="158.5">NC</text>
<text x="251.1" y="160.4">NC</text>
<text x="251.1" y="162.3">NC</text>
<text x="77.4" y="173">10uF</text>
<text x="77.4" y="168.1">C36</text>
<text x="85.1" y="173">100nF</text>
<text x="85.1" y="168.1">C40</text>
<text x="119" y="172">NC</text>
<text x="124.1" y="173">100nF</text>
<text x="125.9" y="168.1">C42</text>
<text x="132.9" y="173">10uF</text>
<text x="133.7" y="168.1">C41</text>
<text x="95.6" y="175.3">MIC5504-3.3YM5-TR</text>
<text x="206.2" y="174.7">GND</text>
<text x="245.1" y="174.7">GND</text>
<text x="74.1" y="184.4">GND</text>
<text x="89.7" y="184.4">GND</text>
<text x="136.2" y="184.4">GND</text>
</g>
<g font-size="1.6" fill="#808080">
<text x="113.8" y="41.8">VDD</text>
<text x="120.7" y="40.9">28</text>
<text x="96" y="46.7">37</text>
<text x="101.3" y="47.6">RSTN</text>
<text x="112.9" y="43.7">AVDD</text>
<text x="120.7" y="42.8">4*6</text>
<text x="96" y="52.6">30</text>
<text x="96" y="50.6">31</text>
<text x="101.3" y="53.4">XI</text>
<text x="101.3" y="51.5">XO</text>
<text x="96" y="58.4">35</text>
<text x="96" y="56.4">36</text>
<text x="101.3" y="59.3">MOSI</text>
<text x="101.3" y="57.3">INTN</text>
<text x="114" y="57.3">TXN</text>
<text x="114.1" y="59.3">TXP</text>
<text x="120.7" y="56.4">1</text>
<text x="120.7" y="58.4">2</text>
<text x="246.5" y="54.5">1</text>
<text x="246.5" y="56.4">2</text>
<text x="246.5" y="58.4">3</text>
<text x="251" y="55.4">TD+</text>
<text x="251" y="57.3">TCT</text>
<text x="251" y="59.3">TD-</text>
<text x="44.4" y="64.2">2</text>
<text x="44.4" y="62.3">1</text>
<text x="56.6" y="62.3">3</text>
<text x="56.6" y="64.2">4</text>
<text x="96" y="64.2">32</text>
<text x="96" y="62.3">33</text>
<text x="96" y="60.3">34</text>
<text x="101.3" y="65.1">SCSN</text>
<text x="101.3" y="63.1">SCLK</text>
<text x="101.3" y="61.2">MISO</text>
<text x="113.8" y="63.2">RXN</text>
<text x="113.9" y="65.1">RXP</text>
<text x="120.7" y="62.3">5</text>
<text x="120.7" y="64.2">6</text>
<text x="246.5" y="60.3">4</text>
<text x="246.5" y="62.3">5</text>
<text x="246.5" y="64.2">6</text>
<text x="251" y="61.2">RD+</text>
<text x="251" y="63.1">RCT</text>
<text x="251" y="65.1">RD-</text>
<text x="96" y="68.1">45</text>
<text x="96" y="70.1">44</text>
<text x="101.3" y="69">PMODE0</text>
<text x="101.3" y="70.9">PMODE1</text>
<text x="110.7" y="70.9">DUPLED</text>
<text x="110.9" y="69">ACTLED</text>
<text x="120.7" y="70.1">26</text>
<text x="120.7" y="68.1">27</text>
<text x="245.6" y="68.1">10</text>
<text x="245.7" y="70.1">11</text>
<text x="246.5" y="66.2">9</text>
<text x="96" y="75.9">10</text>
<text x="96" y="72">43</text>
<text x="101.3" y="76.8">EXRES1</text>
<text x="101.3" y="72.9">PMODE2</text>
<text x="110.5" y="72.9">LINKLED</text>
<text x="110.8" y="74.8">SPDLED</text>
<text x="120.7" y="74">24</text>
<text x="120.7" y="72">25</text>
<text x="243.9" y="75.9">S1*2</text>
<text x="245.6" y="72">12</text>
<text x="246.5" y="74">8</text>
<text x="251" y="76.8">SHIELD</text>
<text x="251" y="74.8">SHIELD-P8</text>
<text x="96" y="79.8">23</text>
<text x="96" y="81.7">38</text>
<text x="96" y="83.7">39</text>
<text x="101.3" y="80.6">RSVD1</text>
<text x="101.3" y="82.5">RSVD2</text>
<text x="111.7" y="80.6">TOCAP</text>
<text x="120.7" y="79.8">20</text>
<text x="120.7" y="83.7">22</text>
<text x="96" y="85.6">40</text>
<text x="96" y="87.5">41</text>
<text x="96" y="89.5">42</text>
<text x="101.3" y="84.5">RSVD3</text>
<text x="101.3" y="86.4">RSVD4</text>
<text x="101.3" y="88.4">RSVD5</text>
<text x="113.1" y="84.5">1V2O</text>
<text x="113.8" y="88.4">VBG</text>
<text x="120.7" y="87.5">18</text>
<text x="96.9" y="93.4">7</text>
<text x="101.3" y="94.2">DNC</text>
<text x="101.3" y="90.3">RSVD6</text>
<text x="112.6" y="100.1">AGND</text>
<text x="113.6" y="98.1">GND</text>
<text x="120.7" y="99.2">3*6</text>
<text x="120.7" y="97.2">29</text>
<text x="198.4" y="122.5" transform="rotate(-90 198.4 122.5)">Z2</text>
<text x="200.3" y="122.5" transform="rotate(-90 200.3 122.5)">Z1</text>
<text x="202.8" y="124.5">1</text>
<text x="239.2" y="122.5" transform="rotate(-90 239.2 122.5)">Z2</text>
<text x="241.1" y="122.5" transform="rotate(-90 241.1 122.5)">Z1</text>
<text x="243.6" y="124.5">1</text>
<text x="202.8" y="126.4">2</text>
<text x="202.8" y="128.4">3</text>
<text x="202.8" y="130.3">4</text>
<text x="243.6" y="126.4">2</text>
<text x="243.6" y="128.4">3</text>
<text x="243.6" y="130.3">4</text>
<text x="202.8" y="132.2">5</text>
<text x="202.8" y="134.2">6</text>
<text x="202.8" y="136.1">7</text>
<text x="243.6" y="132.2">5</text>
<text x="243.6" y="134.2">6</text>
<text x="243.6" y="136.1">7</text>
<text x="202.8" y="138">8</text>
<text x="202.8" y="140">9</text>
<text x="202.8" y="141.9">10</text>
<text x="202.8" y="143.9">11</text>
<text x="243.6" y="138">8</text>
<text x="243.6" y="140">9</text>
<text x="243.6" y="141.9">10</text>
<text x="243.6" y="143.9">11</text>
<text x="202.8" y="145.8">12</text>
<text x="202.8" y="147.8">13</text>
<text x="202.8" y="149.7">14</text>
<text x="243.6" y="145.8">12</text>
<text x="243.6" y="147.8">13</text>
<text x="243.6" y="149.7">14</text>
<text x="202.8" y="151.6">15</text>
<text x="202.8" y="153.6">16</text>
<text x="202.8" y="155.5">17</text>
<text x="243.6" y="151.6">15</text>
<text x="243.6" y="153.6">16</text>
<text x="243.6" y="155.5">17</text>
<text x="202.8" y="157.5">18</text>
<text x="202.8" y="159.4">19</text>
<text x="202.8" y="161.4">20</text>
<text x="243.6" y="157.5">18</text>
<text x="243.6" y="159.4">19</text>
<text x="243.6" y="161.4">20</text>
<text x="94.9" y="163.3">1</text>
<text x="94.9" y="167.2">3</text>
<text x="99.4" y="164.2">VIN VOUT</text>
<text x="111" y="163.3">5</text>
<text x="198.4" y="165.7" transform="rotate(-90 198.4 165.7)">Z4</text>
<text x="200.3" y="165.7" transform="rotate(-90 200.3 165.7)">Z3</text>
<text x="239.2" y="165.7" transform="rotate(-90 239.2 165.7)">Z4</text>
<text x="241.1" y="165.7" transform="rotate(-90 241.1 165.7)">Z3</text>
<text x="94.9" y="171.1">2</text>
<text x="99.4" y="172">GND</text>
<text x="99.4" y="168.1">EN</text>
<text x="105.2" y="172">NC</text>
<text x="111" y="171.1">4</text>
</g>
<g font-size="1.4" fill="#808080">
<text x="99.5" y="38.2">IC1</text>
<text x="154.9" y="41.7">+3V3_A</text>
<text x="75.2" y="47.5">RST/1.5B</text>
<text x="125.8" y="43.6">+3V3_A</text>
<text x="214.2" y="43.6">+3V3_A</text>
<text x="74.6" y="59.1">SPI0_MOSI/1.5B</text>
<text x="79.5" y="57.2">INT/1.5C</text>
<text x="160.7" y="57.2">TD_N</text>
<text x="160.7" y="59.1">TD_P</text>
<text x="205.8" y="59.1">TD_N</text>
<text x="205.9" y="55.3">TD_P</text>
<text x="206.8" y="57.2">TCT</text>
<text x="74.6" y="61.1">SPI0_MISO/1.5B</text>
<text x="75.4" y="63">SPI0_SCK/1.5B</text>
<text x="76.2" y="65">SPI0_CS/1.5B</text>
<text x="152" y="62.6">RDC_RD_N</text>
<text x="152" y="64.5">RDC_RD_P</text>
<text x="176.3" y="65">RD_P</text>
<text x="176.3" y="63">RD_N</text>
<text x="205.7" y="65">RD_N</text>
<text x="205.7" y="61.1">RD_P</text>
<text x="206.6" y="63">RCT</text>
<text x="131.6" y="68.9">ACT</text>
<text x="206.3" y="68.9">LINK</text>
<text x="131.6" y="72.8">LINK</text>
<text x="160.7" y="76.6">RCT</text>
<text x="206.7" y="72.8">ACT</text>
<text x="99.5" y="103.5">W5500</text>
<text x="131.6" y="113.5">+3V3_A</text>
<text x="213.2" y="134.9">I2C0_SDA/1.5B</text>
<text x="213.2" y="136.9">I2C0_SCL/1.5B</text>
<text x="257.9" y="136.9">I2C1_SDA/1.7D</text>
<text x="213.2" y="142.7">KEY_2/1.4B</text>
<text x="213.2" y="140.8">KEY_3/1.4B</text>
<text x="257.9" y="142.7">UART0_RX/1.4A</text>
<text x="257.9" y="138.8">I2C1_SCL/1.7D</text>
<text x="198.2" y="147.2" transform="rotate(-90 198.2 147.2)">DISPBOARD</text>
<text x="213.2" y="146.6">KEY_0/1.4B</text>
<text x="213.2" y="144.7">KEY_1/1.4B</text>
<text x="213.2" y="148.5">LCD_BL/1.5B</text>
<text x="239.1" y="147.7" transform="rotate(-90 239.1 147.7)">RELAYBOARD</text>
<text x="257.9" y="144.7">UART0_TX/1.4A</text>
<text x="257.9" y="148.5">+12V_MEA/1.4C</text>
<text x="213.2" y="154.3">LCD_MOSI/1.5B</text>
<text x="213.2" y="150.5">LCD_RES/1.4C</text>
<text x="213.2" y="152.4">LCD_MISO/1.5B</text>
<text x="257.9" y="152.4">MCP_REL_RST/1.4C</text>
<text x="213.2" y="160.2">LCD_CS/1.5B</text>
<text x="213.2" y="156.3">LCD_SCLK/1.5B</text>
<text x="213.2" y="158.2">LCD_DC/1.5B</text>
<text x="198.2" y="162.6" transform="rotate(-90 198.2 162.6)">687320124422</text>
<text x="213.2" y="162.1">MCP_DSP_RST/1.4C</text>
<text x="239.1" y="162.6" transform="rotate(-90 239.1 162.6)">687320124422</text>
</g>
</svg>
